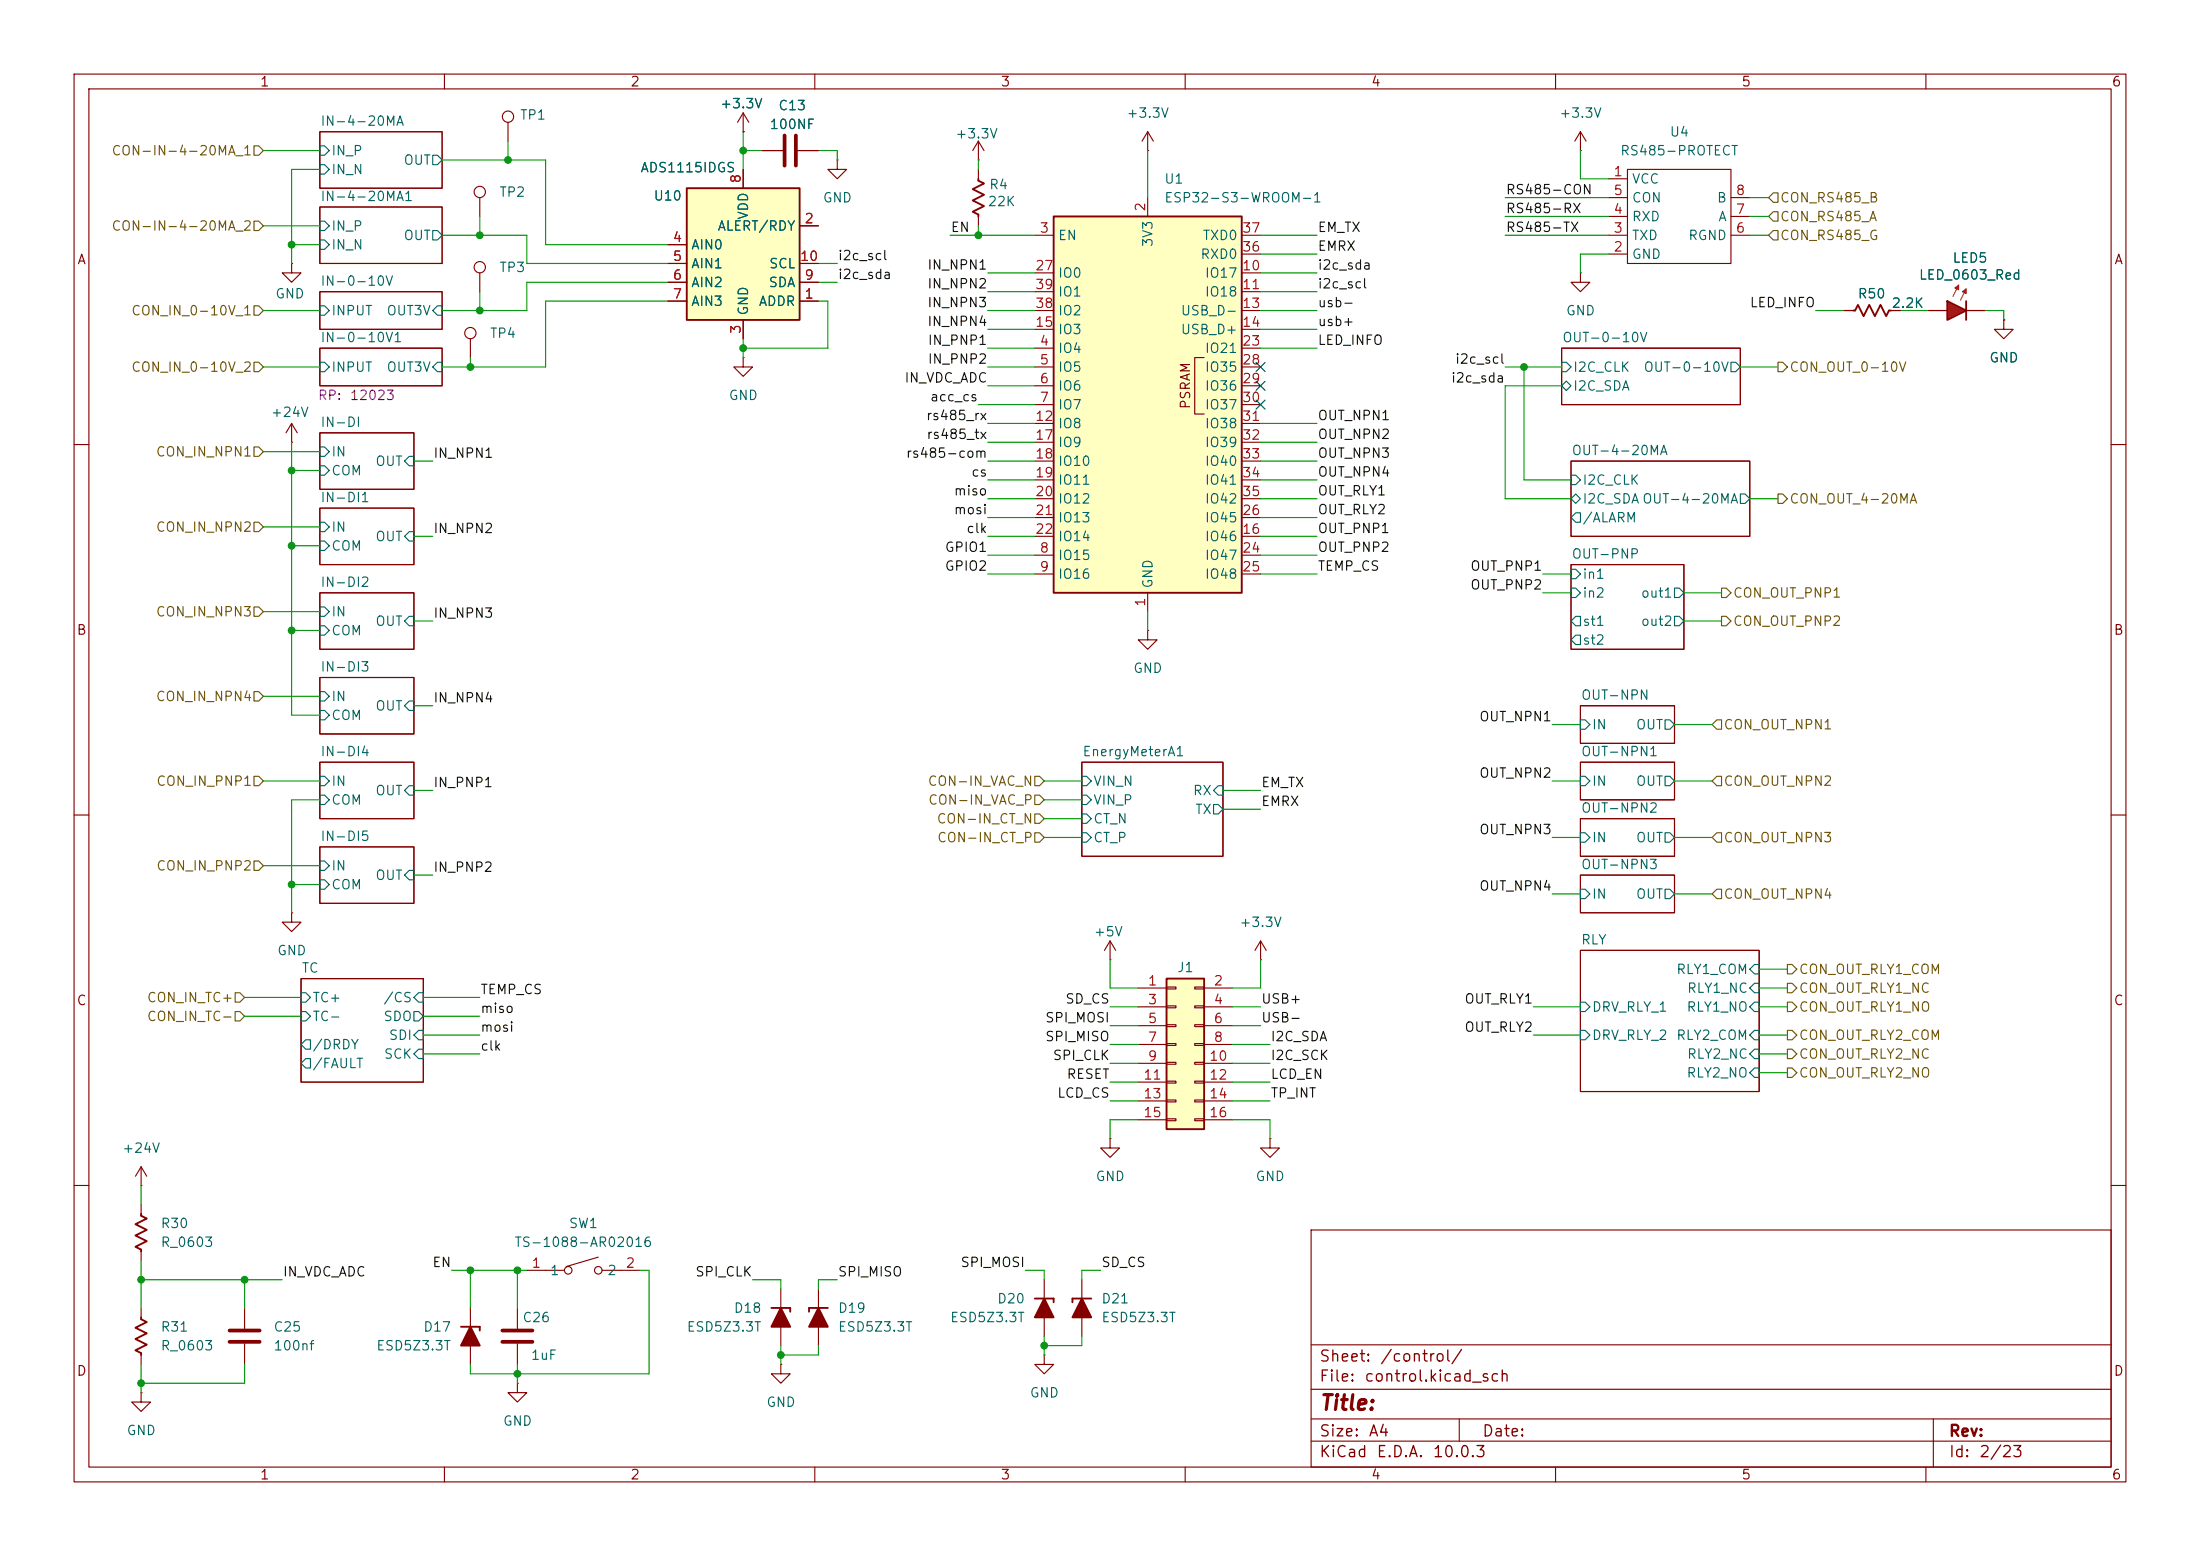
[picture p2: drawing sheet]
<svg xmlns="http://www.w3.org/2000/svg" width="297mm" height="210mm" viewBox="0 0 297 210" stroke-linecap="round" stroke-linejoin="round" font-family="sans-serif">
<g fill="none" stroke="#840000" stroke-width=".15">
<path d="M10 10h277v190h-277zM12 12h273v186h-273zM43.2 17.8h16.5v7.6h-16.5zM60 10v2M100.3 17.8h.1M100.3 15.2l-.7 1.3M100.3 15.2l.8 1.3M100.3 15.2v2.6M110 10v2M160 10v2M210 10v2M260 10v2"/>
<path d="M43.2 27.9h16.5v7.7h-16.5zM43.2 39.4h16.5v5.1h-16.5zM102.9 20.3h2.8M107.7 20.3h2.8M213.4 36.8v1.3h1.2l-1.2 1.3-1.3-1.3h1.3M213.4 36.8h.1M43.2 58.4h12.7v7.6h-12.7zM43.2 47h16.5v5.1h-16.5zM210.8 47h24.1v7.6h-24.1zM10 60h2M43.2 68.6h12.7v7.6h-12.7zM212.1 62.2h24.1v10.2h-24.1z"/>
<path d="M212.1 76.2h15.2v11.4h-15.2zM285 60h2M43.2 91.4h12.7v7.7h-12.7zM43.2 80h12.7v7.6h-12.7zM154.9 85.1v1.3h1.3l-1.3 1.2-1.2-1.2h1.2M154.9 85.1h.1M213.4 95.3h12.7v5h-12.7zM10 110h2M43.2 114.3h12.7v7.6h-12.7zM43.2 102.9h12.7v7.6h-12.7zM146 102.9h19.1v12.7h-19.1zM213.4 118.1h12.7v5.1h-12.7z"/>
<path d="M213.4 102.9h12.7v5.1h-12.7zM213.4 110.5h12.7v5.1h-12.7zM285 110h2M40.6 132.1h16.5v14h-16.5zM213.4 128.3h24.1v19h-24.1zM19 157.5l-.7 1.3M19 157.5l.8 1.3M19 157.5v2.5M171.4 153.7v1.2h1.3l-1.3 1.3-1.2-1.3h1.2M171.4 153.7h.1M10 160h2M19 160h.1"/>
<path d="M19 162.6v1.2M19 168.9v1.3M19 176.5v1.3M69.8 176.5v2.8M71.1 171.5h5.1M80.8 169.7l-4.3 1.2M81.3 171.5h5.1M110.5 174v7.6M141 172.7v7.6M177 166h108v32h-108zM285 160h2M19 188v1.2h1.3l-1.3 1.3-1.2-1.3h1.2"/>
<path d="M19 188h.1M19 182.9v1.3M60 198v2M69.8 186.7v1.3h1.3l-1.3 1.2-1.2-1.2h1.2M69.8 186.7h.1M69.8 181.4v2.8M110 198v2M141 182.9v1.3h1.2l-1.2 1.2-1.3-1.2h1.3M141 182.9h.1M160 198v2M177 194.5h108M177 191.5h108"/>
<path d="M177 187.5h108M177 181.5h108M197 191.5v3M210 198v2M260 198v2M261 191.5v6.5"/>
<circle cx="76.7" cy="171.5" r=".51"/>
<circle cx="80.8" cy="171.5" r=".51"/>
</g>
<g fill="none" stroke="#006464" stroke-width=".15">
<path d="M43.2 19.7h.6l.6 .6-.6 .7h-.6zM43.2 22.2h.6l.6 .7-.6 .6h-.6zM43.2 32.4h.6l.6 .6-.6 .7h-.6zM43.2 29.8h.6l.6 .7-.6 .6h-.6zM58.4 21h.7l.6 .6-.6 .6h-.7zM58.4 31.1h.7l.6 .7-.6 .6h-.7zM43.2 48.9h.6l.6 .6-.6 .7h-.6zM43.2 41.3h.6l.6 .6-.6 .6h-.6zM59.1 48.9h.6v1.3h-.6l-.7-.7zM59.1 41.3h.6v1.2h-.6l-.7-.6zM210.8 48.9h.7l.6 .6-.6 .7h-.7zM210.8 52.1l.7-.7 .6 .7-.6 .6z"/>
<path d="M233.7 48.9h.6l.6 .6-.6 .7h-.6zM43.2 62.9h.6l.6 .6-.6 .6h-.6zM43.2 60.3h.6l.6 .7-.6 .6h-.6zM43.2 73h.6l.6 .7-.6 .6h-.6zM43.2 70.5h.6l.6 .6-.6 .7h-.6zM55.2 61.6h.7v1.3h-.7l-.6-.7zM55.2 71.8h.7v1.2h-.7l-.6-.6zM212.1 64.1h.6l.7 .7-.7 .6h-.6zM212.1 67.3l.6-.6 .7 .6-.7 .6zM212.1 76.8h.6l.7 .7-.7 .6h-.6zM212.1 79.4h.6l.7 .6-.7 .6h-.6zM212.7 69.2h.7v1.3h-.7l-.6-.6z"/>
<path d="M226.1 79.4h.6l.6 .6-.6 .6h-.6zM234.9 66.7h.7l.6 .6-.6 .6h-.7zM43.2 95.9h.6l.6 .6-.6 .7h-.6zM43.2 93.3h.6l.6 .7-.6 .6h-.6zM43.2 84.5h.6l.6 .6-.6 .6h-.6zM43.2 81.9h.6l.6 .7-.6 .6h-.6zM54.6 95.3l.6-.7h.7v1.3h-.7zM54.6 83.8l.6-.6h.7v1.3h-.7zM212.7 83.2h.7v1.3h-.7l-.6-.7zM212.7 85.7h.7v1.3h-.7l-.6-.6zM213.4 97.2h.6l.6 .6-.6 .6h-.6zM224.8 97.2h.6l.7 .6-.7 .6h-.6z"/>
<path d="M226.1 83.2h.6l.6 .6-.6 .7h-.6zM43.2 118.7h.6l.6 .7-.6 .6h-.6zM43.2 116.2h.6l.6 .6-.6 .7h-.6zM43.2 107.3h.6l.6 .7-.6 .6h-.6zM43.2 104.8h.6l.6 .6-.6 .6h-.6zM54.6 106.7l.6-.7h.7v1.3h-.7zM55.2 117.5h.7v1.2h-.7l-.6-.6zM146 109.9h.7l.6 .6-.6 .6h-.7zM146 112.4h.7l.6 .6-.6 .7h-.7zM146 104.8h.7l.6 .6-.6 .6h-.7zM146 107.3h.7l.6 .7-.6 .6h-.7zM163.8 108.6h.7l.6 .6-.6 .7h-.7z"/>
<path d="M164.5 106h.6v1.3h-.6l-.7-.6zM213.4 104.8h.6l.6 .6-.6 .6h-.6zM213.4 112.4h.6l.6 .6-.6 .7h-.6zM224.8 104.8h.6l.7 .6-.7 .6h-.6zM224.8 112.4h.6l.7 .6-.7 .7h-.6zM40.6 134h.7l.6 .6-.6 .7h-.7zM40.6 136.5h.7l.6 .7-.6 .6h-.7zM55.9 139.7l.6-.6h.6v1.2h-.6zM55.9 136.5h.6l.6 .7-.6 .6h-.6zM55.9 134.6l.6-.6h.6v1.3h-.6zM213.4 120h.6l.6 .7-.6 .6h-.6zM213.4 135.3h.6l.6 .6-.6 .6h-.6z"/>
<path d="M213.4 139.1h.6l.6 .6-.6 .6h-.6zM224.8 120h.6l.7 .7-.7 .6h-.6zM236.2 133.4l.7-.7h.6v1.3h-.6zM236.2 135.9l.7-.6h.6v1.2h-.6zM236.9 130.2h.6v1.2h-.6l-.7-.6zM236.9 139.1h.6v1.2h-.6l-.7-.6zM41.3 140.3h.6v1.3h-.6l-.7-.6zM41.3 142.9h.6v1.2h-.6l-.7-.6zM56.5 141.6h.6v1.3h-.6l-.6-.7zM236.2 144.8l.7-.7h.6v1.3h-.6zM236.9 141.6h.6v1.3h-.6l-.7-.7z"/>
</g>
<g fill="#840000" stroke="#840000" stroke-width=".25">
<path d="M110.5 176.5l1.3 2.6h-2.6z"/>
<path d="M141 175.3l1.2 2.5h-2.5z"/>
</g>
<path d="M19 177.8v.3l.8 .3-1.5 .8 1.5 .8-1.5 .7 1.5 .8-1.5 .7 .7 .4v.3M19 163.8v.3l.8 .4-1.5 .7 1.5 .8-1.5 .8 1.5 .7-1.5 .8 .7 .4v.2M111.8 176.5h-2.6v.5M139.7 175.3h2.5v.5" fill="none" stroke="#840000" stroke-width=".25"/>
<path d="M105.9 18.3v4.1M107.4 18.3v4.1M67.8 179.6h4.1M67.8 181.1h4.1" fill="none" stroke="#840000" stroke-width=".51"/>
<path d="M142.2 29.2h25.4v50.8h-25.4z" fill="#ffffc2"/>
<path d="M142.2 29.2h25.4v50.8h-25.4z" fill="none" stroke="#840000" stroke-width=".25"/>
<g fill="none" stroke="#840000" stroke-width=".15">
<path d="M139.7 31.8h2.5M139.7 36.8h2.5M139.7 39.4h2.5M154.9 26.7v2.5M167.6 31.8h2.6M167.6 36.8h2.6M167.6 39.4h2.6M167.6 34.3h2.6M139.7 47h2.5M139.7 49.5h2.5M139.7 52.1h2.5M139.7 54.6h2.5"/>
<path d="M139.7 57.2h2.5M139.7 41.9h2.5M139.7 44.5h2.5M139.7 59.7h2.5M162.6 48.3h-1.3v7.6h1.3M167.6 47h2.6M167.6 49.5h2.6M167.6 52.1h2.6M167.6 54.6h2.6M167.6 57.2h2.6M167.6 41.9h2.6M167.6 44.5h2.6"/>
<path d="M167.6 59.7h2.6M139.7 74.9h2.5M139.7 77.5h2.5M139.7 72.4h2.5M139.7 62.2h2.5M139.7 64.8h2.5M139.7 67.3h2.5M139.7 69.9h2.5M167.6 74.9h2.6M167.6 77.5h2.6M167.6 72.4h2.6M167.6 62.2h2.6"/>
<path d="M167.6 64.8h2.6M167.6 67.3h2.6M167.6 69.9h2.6M154.9 80v2.6"/>
</g>
<path d="M92.7 25.4h15.2v17.8h-15.2z" fill="#ffffc2"/>
<path d="M92.7 25.4h15.2v17.8h-15.2zM132.1 24.1v.3l.7 .4-1.5 .7 1.5 .8-1.5 .8 1.5 .7-1.5 .8 .8 .4v.2" fill="none" stroke="#840000" stroke-width=".25"/>
<g fill="none" stroke="#840000" stroke-width=".15">
<path d="M68.6 16.5v2.6M132.1 19.1l-.8 1.2M132.1 19.1l.7 1.2M132.1 19.1v2.5M154.9 17.8l-.7 1.3M154.9 17.8l.8 1.3M154.9 17.8v2.5M90.2 33h2.5M90.2 35.6h2.5M90.2 38.1h2.5M100.3 22.9v2.5M107.9 30.5h2.6"/>
<path d="M107.9 35.6h2.6M107.9 38.1h2.6M113 21.6v1.3h1.3l-1.3 1.2-1.2-1.2h1.2M113 21.6h.1M132.1 21.6h.1M132.1 22.9v1.2M132.1 29.2v1.3M154.9 20.3h.1M90.2 40.6h2.5M100.3 48.3v1.2h1.3l-1.3 1.3-1.2-1.3h1.2M100.3 48.3h.1M100.3 43.2v2.5"/>
<path d="M107.9 40.6h2.6M39.4 123.2v1.3h1.2l-1.2 1.2-1.3-1.2h1.3M39.4 123.2h.1M149.9 129.5h.1M149.9 127l-.8 1.3M149.9 127l.7 1.3M149.9 127v2.5M170.2 129.5h.1M170.2 127l-.8 1.3M170.2 127l.7 1.3M170.2 127v2.5M149.9 153.7v1.2h1.2l-1.2 1.3-1.3-1.3h1.3"/>
<path d="M149.9 153.7h.1M105.4 184.2v1.2h1.3l-1.3 1.3-1.3-1.3h1.3M105.4 184.2h.1"/>
<circle cx="68.6" cy="15.7" r=".76"/>
</g>
<path d="M262.9 40.6l2.5 1.3-2.5 1.3z" fill="#f01e1e"/>
<path d="M250.2 41.9h.2l.4-.8 .8 1.6 .7-1.6 .8 1.6 .8-1.6 .7 1.6 .4-.8h.3M262.9 40.6l2.5 1.3-2.5 1.3zM265.4 40.6v2.6" fill="none" stroke="#840000" stroke-width=".25"/>
<path d="M264.4 38.5l-.7 1.5M265.4 39l-.7 1.5" fill="none" stroke="#f01e1e" stroke-width=".15"/>
<g fill="#f01e1e" stroke="#f01e1e" stroke-width=".15">
<path d="M263.9 38.9l.5-.4v.6z"/>
<path d="M264.9 39.4l.5-.4v.6z"/>
</g>
<path d="M248.9 41.9h1.3M255.3 41.9h1.2M260.3 41.9h2.6M265.4 41.9h2.6" fill="none" stroke="#840000" stroke-width=".15"/>
<path d="M157.5 132.1h5.1v20.3h-5.1z" fill="#ffffc2"/>
<path d="M157.5 132.1h5.1v20.3h-5.1zM62.2 179.1h2.6v.5M104.1 176.5h2.6v.5M147.3 175.3h-2.5v.5" fill="none" stroke="#840000" stroke-width=".25"/>
<g fill="none" stroke="#840000" stroke-width=".15">
<path d="M100.3 17.8h.1M213.4 17.8l-.8 1.3M213.4 17.8l.7 1.3M213.4 17.8v2.5M39.4 35.6v1.2h1.2l-1.2 1.3-1.3-1.3h1.3M39.4 35.6h.1M64.8 26.7v2.5M64.8 36.8v2.6M90.2 33h2.5M90.2 35.6h2.5M90.2 38.1h2.5M100.3 22.9v2.5"/>
<path d="M102.9 20.3h2.8M107.7 20.3h2.8M107.9 30.5h2.6M107.9 35.6h2.6M107.9 38.1h2.6M213.4 20.3h.1M217.2 24.1h2.5M217.2 34.3h2.5M217.2 31.8h2.5M217.2 29.2h2.5M217.2 26.7h2.5M219.7 22.9h14v12.7h-14z"/>
<path d="M233.7 31.8h2.5M233.7 29.2h2.5M233.7 26.7h2.5M39.4 59.7h.1M39.4 57.2l-.8 1.2M39.4 57.2l.7 1.2M39.4 57.2v2.5M63.5 45.7v2.6M90.2 40.6h2.5M100.3 43.2v2.5M107.9 40.6h2.6M248.9 41.9h1.3"/>
<path d="M255.3 41.9h1.2M260.3 41.9h2.6M265.4 41.9h2.6M270.5 43.2v1.3h1.3l-1.3 1.2-1.3-1.2h1.3M270.5 43.2h.1M153.7 133.4h3.8M153.7 135.9h3.8M153.7 138.4h3.8M157.5 133.2h1.2v.3h-1.2zM157.5 135.8h1.2v.2h-1.2zM157.5 138.3h1.2v.3h-1.2zM161.3 133.2h1.3v.3h-1.3z"/>
<path d="M161.3 135.8h1.3v.2h-1.3zM161.3 138.3h1.3v.3h-1.3zM162.6 133.4h3.8M162.6 135.9h3.8M162.6 138.4h3.8M153.7 141h3.8M153.7 143.5h3.8M153.7 146.1h3.8M153.7 148.6h3.8M153.7 151.1h3.8M157.5 140.8h1.2v.3h-1.2zM157.5 143.4h1.2v.2h-1.2z"/>
<path d="M157.5 145.9h1.2v.3h-1.2zM157.5 148.5h1.2v.2h-1.2zM157.5 151h1.2v.3h-1.2zM161.3 140.8h1.3v.3h-1.3zM161.3 143.4h1.3v.2h-1.3zM161.3 145.9h1.3v.3h-1.3zM161.3 148.5h1.3v.2h-1.3zM161.3 151h1.3v.3h-1.3zM162.6 141h3.8M162.6 143.5h3.8M162.6 146.1h3.8M162.6 148.6h3.8"/>
<path d="M162.6 151.1h3.8M33 176.5v2.8M63.5 176.5v7.7M105.4 174v7.6M146 172.7v7.6M33 181.4v2.8"/>
<circle cx="64.8" cy="36.1" r=".76"/>
<circle cx="64.8" cy="25.9" r=".76"/>
<circle cx="63.5" cy="45" r=".76"/>
</g>
<path d="M31 179.6h4.1M31 181.1h4.1" fill="none" stroke="#840000" stroke-width=".51"/>
<g fill="#840000" stroke="#840000" stroke-width=".25">
<path d="M146 175.3l1.3 2.5h-2.5z"/>
<path d="M63.5 179.1l1.3 2.5h-2.6z"/>
<path d="M105.4 176.5l1.3 2.6h-2.6z"/>
</g>
<g fill="none" stroke="#725600" stroke-width=".15">
<path d="M34.3 19.7h.6l.7 .6-.7 .7h-.6zM34.3 29.8h.6l.7 .7-.7 .6h-.6zM238.8 29.2l.6-.6h.6v1.2h-.6zM238.8 26.7l.6-.7h.6v1.3h-.6zM239.4 31.1h.6v1.3h-.6l-.6-.6zM34.3 48.9h.6l.7 .6-.7 .7h-.6zM34.3 41.3h.6l.7 .6-.7 .6h-.6zM240 48.9h.7l.6 .6-.6 .7h-.7zM34.3 60.3h.6l.7 .7-.7 .6h-.6zM34.3 70.5h.6l.7 .6-.7 .7h-.6zM232.4 79.4h.6l.7 .6-.7 .6h-.6zM240 66.7h.7l.6 .6-.6 .6h-.7z"/>
<path d="M34.3 93.3h.6l.7 .7-.7 .6h-.6zM34.3 81.9h.6l.7 .7-.7 .6h-.6zM231.8 97.2h.6v1.2h-.6l-.7-.6zM232.4 83.2h.6l.7 .6-.7 .7h-.6zM34.3 104.8h.6l.7 .6-.7 .6h-.6zM34.3 116.2h.6l.7 .6-.7 .7h-.6zM139.7 104.8h.6l.7 .6-.7 .6h-.6zM139.7 109.9h.6l.7 .6-.7 .6h-.6zM139.7 112.4h.6l.7 .6-.7 .7h-.6zM139.7 107.3h.6l.7 .7-.7 .6h-.6zM231.8 112.4h.6v1.3h-.6l-.7-.7zM231.8 104.8h.6v1.2h-.6l-.7-.6z"/>
<path d="M31.7 136.5h.7l.6 .7-.6 .6h-.7zM31.7 134h.7l.6 .6-.6 .7h-.7zM231.8 120h.6v1.3h-.6l-.7-.6zM241.3 139.1h.6l.7 .6-.7 .6h-.6zM241.3 130.2h.6l.7 .6-.7 .6h-.6zM241.3 135.3h.6l.7 .6-.7 .6h-.6zM241.3 132.7h.6l.7 .7-.7 .6h-.6zM241.3 144.1h.6l.7 .7-.7 .6h-.6zM241.3 141.6h.6l.7 .6-.7 .7h-.6z"/>
</g>
<g fill="none" stroke="#009600" stroke-width=".15">
<path d="M68.6 19.1v2.5M100.3 17.8v5.1M35.6 20.3h7.6M35.6 30.5h7.6M39.4 33h3.8M43.2 22.9h-3.8v12.7M59.7 31.8h11.4v3.8h19.1M59.7 21.6h14v11.4h16.5M64.8 29.2v2.6M64.8 39.4v2.5M90.2 38.1h-19.1v3.8h-11.4M100.3 20.3h2.6"/>
<path d="M110.5 35.6h2.5M110.5 20.3h2.5v1.3M110.5 38.1h2.5M128.3 31.8h11.4M132.1 21.6v1.3M132.1 30.5v1.3M133.3 39.4h6.4M133.3 36.8h6.4M154.9 20.3v6.4M170.2 31.8h7.6M170.2 39.4h7.6M170.2 36.8h7.6"/>
<path d="M170.2 34.3h7.6M203.2 31.8h14M203.2 26.7h14M203.2 29.2h14M213.4 20.3v3.8h3.8M217.2 34.3h-3.8v2.5M236.2 31.8h2.6M236.2 26.7h2.6M236.2 29.2h2.6M35.6 41.9h7.6M35.6 49.5h7.6M39.4 59.7v36.8h3.8"/>
<path d="M63.5 48.3v1.2M90.2 40.6h-16.5v8.9h-14M100.3 45.7v2.6M110.5 40.6h1.3v6.4h-11.5M132.1 54.6h7.6M133.3 52.1h6.4M133.3 41.9h6.4M133.3 49.5h6.4M133.3 47h6.4M133.3 57.2h6.4M133.3 59.7h6.4M133.3 44.5h6.4"/>
<path d="M170.2 41.9h7.6M170.2 47h7.6M170.2 57.2h7.6M170.2 59.7h7.6M170.2 44.5h7.6M203.2 49.5h7.6M205.7 49.5v15.3h6.4M210.8 52.1h-7.6v15.2h8.9M234.9 49.5h5.1M245.1 41.9h3.8M256.5 41.9h3.8M268 41.9h2.5v1.3"/>
<path d="M35.6 61h7.6M35.6 71.1h7.6M39.4 63.5h3.8M39.4 73.7h3.8M55.9 72.4h2.5M55.9 62.2h2.5M133.3 74.9h6.4M133.3 77.5h6.4M133.3 69.9h6.4M133.3 72.4h6.4M133.3 62.2h6.4M133.3 67.3h6.4"/>
<path d="M133.3 64.8h6.4M170.2 74.9h7.6M170.2 77.5h7.6M170.2 69.9h7.6M170.2 72.4h7.6M170.2 62.2h7.6M170.2 67.3h7.6M170.2 64.8h7.6M208.3 77.5h3.8M236.2 67.3h3.8M35.6 94h7.6M35.6 82.6h7.6"/>
<path d="M39.4 85.1h3.8M55.9 83.8h2.5M55.9 95.3h2.5M154.9 82.6v2.5M208.3 80h3.8M209.5 97.8h3.9M226.1 97.8h5M227.3 80h5.1M227.3 83.8h5.1M35.6 105.4h7.6M35.6 116.8h7.6M39.4 119.4h3.8"/>
<path d="M43.2 108h-3.8v15.2M55.9 106.7h2.5M55.9 118.1h2.5M141 108h5M141 113h5M141 105.4h5M141 110.5h5M165.1 106.7h5.1M165.1 109.2h5.1M209.5 113h3.9M209.5 105.4h3.9M226.1 113h5"/>
<path d="M226.1 105.4h5M33 137.2h7.6M33 134.6h7.6M57.1 139.7h7.7M57.1 137.2h7.7M57.1 134.6h7.7M149.9 129.5v3.9h3.8M149.9 135.9h3.8M149.9 138.4h3.8M166.4 135.9h3.8M166.4 138.4h3.8M170.2 129.5v3.9h-3.8"/>
<path d="M207 139.7h6.4M207 135.9h6.4M209.5 120.7h3.9M226.1 120.7h5M237.5 130.8h3.8M237.5 139.7h3.8M237.5 135.9h3.8M237.5 133.4h3.8M57.1 142.2h7.7M149.9 146.1h3.8M149.9 143.5h3.8M149.9 148.6h3.8"/>
<path d="M149.9 141h3.8M153.7 151.1h-3.8v2.6M166.4 146.1h5M166.4 143.5h5M166.4 151.1h5v2.6M166.4 148.6h5M166.4 141h5M237.5 142.2h3.8M237.5 144.8h3.8M19 172.7h19.1M19 160v2.6M19 170.2v6.3"/>
<path d="M33 172.7v3.8M61 171.5h10.1M63.5 171.5v5M69.8 171.5v5M86.4 171.5h1.2v13.9h-24.1v-1.2M101.6 172.7h3.8v1.3M113 172.7h-2.5v1.3M138.4 171.5h2.6v1.2M148.6 171.5h-2.6v1.2M19 184.2v3.8M33 184.2v2.5h-14M69.8 184.2v2.5"/>
<path d="M105.4 181.6v2.6M110.5 181.6v1.3h-5.1M141 180.3v2.6M146 180.3v1.3h-5"/>
</g>
<path d="M169.6 48.9l1.2 1.2M169.6 51.5l1.2 1.2M169.6 54l1.2 1.2M170.8 48.9l-1.2 1.2M170.8 51.5l-1.2 1.2M170.8 54l-1.2 1.2" fill="none" stroke="#000084" stroke-width=".15"/>
<g fill="#009600" stroke="#009600" stroke-width=".14">
<circle cx="64.8" cy="41.9" r=".46"/>
<circle cx="63.5" cy="49.5" r=".46"/>
<circle cx="68.6" cy="21.6" r=".46"/>
<circle cx="39.4" cy="33" r=".46"/>
<circle cx="64.8" cy="31.8" r=".46"/>
<circle cx="105.4" cy="182.9" r=".46"/>
<circle cx="63.5" cy="171.5" r=".46"/>
<circle cx="69.8" cy="185.4" r=".46"/>
<circle cx="33" cy="172.7" r=".46"/>
<circle cx="19" cy="172.7" r=".46"/>
<circle cx="69.8" cy="171.5" r=".46"/>
<circle cx="19" cy="186.7" r=".46"/>
<circle cx="100.3" cy="20.3" r=".46"/>
<circle cx="100.3" cy="47" r=".46"/>
<circle cx="39.4" cy="85.1" r=".46"/>
<circle cx="39.4" cy="119.4" r=".46"/>
<circle cx="39.4" cy="73.7" r=".46"/>
<circle cx="39.4" cy="63.5" r=".46"/>
<circle cx="205.7" cy="49.5" r=".46"/>
<circle cx="141" cy="181.6" r=".46"/>
<circle cx="132.1" cy="31.8" r=".46"/>
</g>
<text font-size="2" fill="#840000" x="178" y="190.8">Title:</text>
<g font-size="1.5" fill="#840000">
<text x="178" y="184.2">Sheet:</text>
<text x="186.2" y="184.2">/control/</text>
<text x="178" y="186.9">File:</text>
<text x="184.1" y="186.9">control.kicad_sch</text>
<text x="178" y="197.1">KiCad</text>
<text x="178" y="194.3">Size:</text>
<text x="184.7" y="194.3">A4</text>
<text x="185.7" y="197.1">E.D.A.</text>
<text x="193.3" y="197.1">10.0.3</text>
<text x="200" y="194.3">Date:</text>
<text x="263" y="194.3">Rev:</text>
<text x="263" y="197.1">Id:</text>
<text x="267.1" y="197.1">2/23</text>
</g>
<g font-size="1.3" fill="#840000">
<text x="35" y="12">1</text>
<text x="85" y="12">2</text>
<text x="135" y="12">3</text>
<text x="185" y="12">4</text>
<text x="235" y="12">5</text>
<text x="285" y="12">6</text>
<text x="10.3" y="36">A</text>
<text x="285.3" y="36">A</text>
<text x="161" y="55.3" transform="rotate(-90 161 55.3)">PSRAM</text>
<text x="10.3" y="86">B</text>
<text x="285.3" y="86">B</text>
<text x="10.3" y="136">C</text>
<text x="285.3" y="136">C</text>
<text x="10.3" y="186">D</text>
<text x="285.3" y="186">D</text>
<text x="35" y="200">1</text>
<text x="85" y="200">2</text>
<text x="135" y="200">3</text>
<text x="185" y="200">4</text>
<text x="235" y="200">5</text>
<text x="285" y="200">6</text>
</g>
<g font-size="1.3" fill="#006464">
<text x="43.2" y="17.3">IN-4-20MA</text>
<text x="70.1" y="16.5">TP1</text>
<text x="97.1" y="14.9">+3.3V</text>
<text x="103.8" y="17.7">100NF</text>
<text x="105" y="15.2">C13</text>
<text x="152" y="16.2">+3.3V</text>
<text x="210.4" y="16.2">+3.3V</text>
<text x="44.6" y="23.8">IN_N</text>
<text x="44.6" y="21.3">IN_P</text>
<text x="54.4" y="22.6">OUT</text>
<text x="86.4" y="23.6">ADS1115IDGS</text>
<text x="128.9" y="19">+3.3V</text>
<text x="218.6" y="21.3">RS485-PROTECT</text>
<text x="225.3" y="18.8">U4</text>
<text x="43.2" y="27.5">IN-4-20MA1</text>
<text x="67.3" y="26.9">TP2</text>
<text x="88.1" y="27.4">U10</text>
<text x="101.3" y="29.7" transform="rotate(-90 101.3 29.7)">VDD</text>
<text x="111" y="27.6">GND</text>
<text x="133.3" y="28.1">22K</text>
<text x="133.5" y="25.9">R4</text>
<text x="157.1" y="25.1">U1</text>
<text x="157.1" y="27.6">ESP32-S3-WROOM-1</text>
<text x="220.2" y="25.1">VCC</text>
<text x="220.2" y="27.6">CON</text>
<text x="231.7" y="27.6">B</text>
<text x="44.6" y="34">IN_N</text>
<text x="44.6" y="31.5">IN_P</text>
<text x="54.4" y="32.7">OUT</text>
<text x="93.2" y="34">AIN0</text>
<text x="96.8" y="31.5">ALERT/RDY</text>
<text x="142.7" y="32.7">EN</text>
<text x="155.9" y="33.4" transform="rotate(-90 155.9 33.4)">3V3</text>
<text x="162" y="35.3">RXD0</text>
<text x="162.3" y="32.7">TXD0</text>
<text x="220.2" y="35.3">GND</text>
<text x="220.2" y="32.7">TXD</text>
<text x="220.2" y="30.2">RXD</text>
<text x="227.8" y="32.7">RGND</text>
<text x="231.9" y="30.2">A</text>
<text x="263.5" y="35.8">LED5</text>
<text x="37.1" y="40.6">GND</text>
<text x="43.2" y="38.9">IN-0-10V</text>
<text x="67.3" y="37">TP3</text>
<text x="93.2" y="36.5">AIN1</text>
<text x="93.2" y="39.1">AIN2</text>
<text x="93.2" y="41.6">AIN3</text>
<text x="102.3" y="41.6">ADDR</text>
<text x="103.7" y="39.1">SDA</text>
<text x="103.7" y="36.5">SCL</text>
<text x="142.7" y="37.8">IO0</text>
<text x="142.7" y="40.3">IO1</text>
<text x="162.6" y="37.8">IO17</text>
<text x="162.6" y="40.3">IO18</text>
<text x="250.7" y="40.6">R50</text>
<text x="255.3" y="41.9">2.2K</text>
<text x="259" y="38.1">LED_0603_Red</text>
<text x="43.2" y="46.5">IN-0-10V1</text>
<text x="44.6" y="42.9">INPUT</text>
<text x="52.1" y="42.9">OUT3V</text>
<text x="66" y="45.9">TP4</text>
<text x="101.3" y="42.7" transform="rotate(-90 101.3 42.7)">GND</text>
<text x="142.7" y="48">IO4</text>
<text x="142.7" y="45.4">IO3</text>
<text x="142.7" y="42.9">IO2</text>
<text x="159.3" y="42.9">USB_D-</text>
<text x="159.3" y="45.4">USB_D+</text>
<text x="162.6" y="48">IO21</text>
<text x="210.8" y="46.5">OUT-0-10V</text>
<text x="211.3" y="42.9">GND</text>
<text x="44.6" y="50.5">INPUT</text>
<text x="52.1" y="50.5">OUT3V</text>
<text x="142.7" y="50.5">IO5</text>
<text x="142.7" y="53">IO6</text>
<text x="162.6" y="50.5">IO35</text>
<text x="162.6" y="53">IO36</text>
<text x="212.3" y="50.5">I2C_CLK</text>
<text x="212.3" y="53">I2C_SDA</text>
<text x="221.8" y="50.5">OUT-0-10V</text>
<text x="268.5" y="49.2">GND</text>
<text x="36.5" y="56.6">+24V</text>
<text x="43.2" y="57.9">IN-DI</text>
<text x="98.3" y="54.3">GND</text>
<text x="142.7" y="55.6">IO7</text>
<text x="142.7" y="58.1">IO8</text>
<text x="162.6" y="55.6">IO37</text>
<text x="162.6" y="58.1">IO38</text>
<text x="44.6" y="64.5">COM</text>
<text x="44.6" y="61.9">IN</text>
<text x="50.6" y="63.2">OUT</text>
<text x="142.7" y="60.7">IO9</text>
<text x="142.7" y="63.2">IO10</text>
<text x="142.7" y="65.7">IO11</text>
<text x="162.6" y="60.7">IO39</text>
<text x="162.6" y="63.2">IO40</text>
<text x="162.6" y="65.7">IO41</text>
<text x="212.1" y="61.7">OUT-4-20MA</text>
<text x="213.6" y="65.7">I2C_CLK</text>
<text x="43.2" y="68.1">IN-DI1</text>
<text x="142.7" y="68.3">IO12</text>
<text x="142.7" y="70.8">IO13</text>
<text x="162.6" y="70.8">IO45</text>
<text x="162.6" y="68.3">IO42</text>
<text x="213.6" y="68.3">I2C_SDA OUT-4-20MA</text>
<text x="213.6" y="70.8">/ALARM</text>
<text x="44.6" y="74.6">COM</text>
<text x="44.6" y="72.1">IN</text>
<text x="50.6" y="73.4">OUT</text>
<text x="142.7" y="75.9">IO15</text>
<text x="142.7" y="73.4">IO14</text>
<text x="162.6" y="73.4">IO46</text>
<text x="162.6" y="75.9">IO47</text>
<text x="212.1" y="75.7">OUT-PNP</text>
<text x="43.2" y="79.5">IN-DI2</text>
<text x="44.6" y="83.5">IN</text>
<text x="142.7" y="78.4">IO16</text>
<text x="155.9" y="79.5" transform="rotate(-90 155.9 79.5)">GND</text>
<text x="162.6" y="78.4">IO48</text>
<text x="213.6" y="78.4">in1</text>
<text x="213.6" y="81">in2</text>
<text x="221.4" y="81">out1</text>
<text x="44.6" y="86.1">COM</text>
<text x="50.6" y="84.8">OUT</text>
<text x="213.6" y="84.8">st1</text>
<text x="213.6" y="87.3">st2</text>
<text x="221.4" y="84.8">out2</text>
<text x="43.2" y="91">IN-DI3</text>
<text x="44.6" y="95">IN</text>
<text x="152.9" y="91.1">GND</text>
<text x="213.4" y="94.8">OUT-NPN</text>
<text x="44.6" y="97.5">COM</text>
<text x="50.6" y="96.2">OUT</text>
<text x="214.8" y="98.8">IN</text>
<text x="220.8" y="98.8">OUT</text>
<text x="43.2" y="102.4">IN-DI4</text>
<text x="44.6" y="106.4">IN</text>
<text x="50.6" y="107.7">OUT</text>
<text x="146" y="102.4">EnergyMeterA1</text>
<text x="147.5" y="106.4">VIN_N</text>
<text x="161" y="107.7">RX</text>
<text x="213.4" y="102.4">OUT-NPN1</text>
<text x="214.8" y="106.4">IN</text>
<text x="220.8" y="106.4">OUT</text>
<text x="43.2" y="113.8">IN-DI5</text>
<text x="44.6" y="108.9">COM</text>
<text x="147.5" y="111.5">CT_N</text>
<text x="147.5" y="108.9">VIN_P</text>
<text x="161.3" y="110.2">TX</text>
<text x="213.4" y="110">OUT-NPN2</text>
<text x="44.6" y="117.8">IN</text>
<text x="50.6" y="119.1">OUT</text>
<text x="147.5" y="114">CT_P</text>
<text x="213.4" y="117.6">OUT-NPN3</text>
<text x="214.8" y="114">IN</text>
<text x="220.8" y="114">OUT</text>
<text x="44.6" y="120.4">COM</text>
<text x="167.2" y="125.4">+3.3V</text>
<text x="214.8" y="121.6">IN</text>
<text x="220.8" y="121.6">OUT</text>
<text x="37.3" y="129.2">GND</text>
<text x="40.6" y="131.6">TC</text>
<text x="147.6" y="126.7">+5V</text>
<text x="158.8" y="131.5">J1</text>
<text x="213.4" y="127.8">RLY</text>
<text x="226.2" y="131.8">RLY1_COM</text>
<text x="42.1" y="135.6">TC+</text>
<text x="51.7" y="135.6">/CS</text>
<text x="214.8" y="136.9">DRV_RLY_1</text>
<text x="227.6" y="136.9">RLY1_NO</text>
<text x="227.7" y="134.3">RLY1_NC</text>
<text x="42.1" y="138.1">TC-</text>
<text x="42.1" y="141.9">/DRDY</text>
<text x="51.7" y="138.1">SDO</text>
<text x="51.7" y="143.2">SCK</text>
<text x="52.4" y="140.7">SDI</text>
<text x="214.8" y="140.7">DRV_RLY_2</text>
<text x="226.2" y="140.7">RLY2_COM</text>
<text x="227.7" y="143.2">RLY2_NC</text>
<text x="42.1" y="144.5">/FAULT</text>
<text x="227.6" y="145.8">RLY2_NO</text>
<text x="16.4" y="155.9">+24V</text>
<text x="147.8" y="159.7">GND</text>
<text x="169.4" y="159.7">GND</text>
<text x="21.6" y="166.1">R30</text>
<text x="76.7" y="166.1">SW1</text>
<text x="21.6" y="168.6">R_0603</text>
<text x="69.4" y="168.6">TS-1088-AR02016</text>
<text x="74.2" y="172.4">1</text>
<text x="81.9" y="172.4">2</text>
<text x="70.4" y="178.8">C26</text>
<text x="99" y="177.5">D18</text>
<text x="113" y="177.5">D19</text>
<text x="128.2" y="178.8">ESD5Z3.3T</text>
<text x="134.5" y="176.2">D20</text>
<text x="148.6" y="178.8">ESD5Z3.3T</text>
<text x="148.6" y="176.2">D21</text>
<text x="21.6" y="180">R31</text>
<text x="21.6" y="182.6">R_0603</text>
<text x="36.8" y="180">C25</text>
<text x="36.8" y="182.6">100nf</text>
<text x="50.7" y="182.6">ESD5Z3.3T</text>
<text x="57.1" y="180">D17</text>
<text x="71.6" y="183.9">1uF</text>
<text x="92.6" y="180">ESD5Z3.3T</text>
<text x="113" y="180">ESD5Z3.3T</text>
<text x="103.4" y="190.2">GND</text>
<text x="138.9" y="188.9">GND</text>
<text x="17" y="194">GND</text>
<text x="67.8" y="192.7">GND</text>
</g>
<g font-size="1.3" fill="#725600">
<text x="15" y="21.3">CON-IN-4-20MA_1</text>
<text x="240.2" y="27.6">CON_RS485_B</text>
<text x="15" y="31.5">CON-IN-4-20MA_2</text>
<text x="240.2" y="32.7">CON_RS485_G</text>
<text x="240.2" y="30.2">CON_RS485_A</text>
<text x="17.6" y="42.9">CON_IN_0-10V_1</text>
<text x="17.6" y="50.5">CON_IN_0-10V_2</text>
<text x="241.5" y="50.5">CON_OUT_0-10V</text>
<text x="21" y="61.9">CON_IN_NPN1</text>
<text x="241.5" y="68.3">CON_OUT_4-20MA</text>
<text x="21" y="72.1">CON_IN_NPN2</text>
<text x="21" y="83.5">CON_IN_NPN3</text>
<text x="233.9" y="81">CON_OUT_PNP1</text>
<text x="233.9" y="84.8">CON_OUT_PNP2</text>
<text x="21" y="95">CON_IN_NPN4</text>
<text x="232.6" y="98.8">CON_OUT_NPN1</text>
<text x="21" y="106.4">CON_IN_PNP1</text>
<text x="125.2" y="106.4">CON-IN_VAC_N</text>
<text x="232.6" y="106.4">CON_OUT_NPN2</text>
<text x="125.2" y="108.9">CON-IN_VAC_P</text>
<text x="126.4" y="111.5">CON-IN_CT_N</text>
<text x="21" y="117.8">CON_IN_PNP2</text>
<text x="126.4" y="114">CON-IN_CT_P</text>
<text x="232.6" y="114">CON_OUT_NPN3</text>
<text x="232.6" y="121.6">CON_OUT_NPN4</text>
<text x="242.8" y="131.8">CON_OUT_RLY1_COM</text>
<text x="19.7" y="135.6">CON_IN_TC+</text>
<text x="242.8" y="136.9">CON_OUT_RLY1_NO</text>
<text x="242.8" y="134.3">CON_OUT_RLY1_NC</text>
<text x="19.7" y="138.1">CON_IN_TC-</text>
<text x="242.8" y="140.7">CON_OUT_RLY2_COM</text>
<text x="242.8" y="143.2">CON_OUT_RLY2_NC</text>
<text x="242.8" y="145.8">CON_OUT_RLY2_NO</text>
</g>
<g font-size="1.3" fill="#a90000">
<text x="100.3" y="24.8" transform="rotate(-90 100.3 24.8)">8</text>
<text x="154.9" y="28.6" transform="rotate(-90 154.9 28.6)">2</text>
<text x="217.7" y="24.1">1</text>
<text x="217.7" y="29.2">4</text>
<text x="217.7" y="26.6">5</text>
<text x="234.2" y="29.2">7</text>
<text x="234.2" y="26.6">8</text>
<text x="90.7" y="33">4</text>
<text x="90.7" y="35.5">5</text>
<text x="107.9" y="35.5">10</text>
<text x="108.5" y="30.5">2</text>
<text x="140.3" y="31.7">3</text>
<text x="167.6" y="34.3">36</text>
<text x="167.6" y="31.7">37</text>
<text x="217.7" y="34.3">2</text>
<text x="217.7" y="31.7">3</text>
<text x="234.2" y="31.7">6</text>
<text x="90.7" y="38.1">6</text>
<text x="90.7" y="40.6">7</text>
<text x="108.5" y="40.6">1</text>
<text x="108.5" y="38.1">9</text>
<text x="139.7" y="36.8">27</text>
<text x="139.7" y="41.9">38</text>
<text x="139.7" y="39.3">39</text>
<text x="167.6" y="36.8">10</text>
<text x="167.6" y="39.3">11</text>
<text x="167.6" y="41.9">13</text>
<text x="100.3" y="45.2" transform="rotate(-90 100.3 45.2)">3</text>
<text x="139.7" y="44.4">15</text>
<text x="140.3" y="47">4</text>
<text x="167.6" y="44.4">14</text>
<text x="167.6" y="47">23</text>
<text x="140.3" y="49.5">5</text>
<text x="140.3" y="52">6</text>
<text x="167.6" y="49.5">28</text>
<text x="167.6" y="52">29</text>
<text x="139.7" y="57.1">12</text>
<text x="139.7" y="59.7">17</text>
<text x="140.3" y="54.6">7</text>
<text x="167.6" y="54.6">30</text>
<text x="167.6" y="57.1">31</text>
<text x="167.6" y="59.7">32</text>
<text x="139.7" y="62.2">18</text>
<text x="139.7" y="64.7">19</text>
<text x="167.6" y="62.2">33</text>
<text x="167.6" y="64.7">34</text>
<text x="139.7" y="67.3">20</text>
<text x="139.7" y="69.8">21</text>
<text x="167.6" y="69.8">26</text>
<text x="167.6" y="67.3">35</text>
<text x="139.7" y="72.4">22</text>
<text x="140.3" y="74.9">8</text>
<text x="140.3" y="77.4">9</text>
<text x="167.6" y="72.4">16</text>
<text x="167.6" y="74.9">24</text>
<text x="167.6" y="77.4">25</text>
<text x="154.9" y="82" transform="rotate(-90 154.9 82)">1</text>
<text x="154.9" y="133.3">1</text>
<text x="154.9" y="135.9">3</text>
<text x="163.8" y="133.3">2</text>
<text x="163.8" y="135.9">4</text>
<text x="154.9" y="138.4">5</text>
<text x="154.9" y="140.9">7</text>
<text x="154.9" y="143.5">9</text>
<text x="163.2" y="143.5">10</text>
<text x="163.8" y="138.4">6</text>
<text x="163.8" y="140.9">8</text>
<text x="154.3" y="146">11</text>
<text x="154.3" y="148.6">13</text>
<text x="163.2" y="146">12</text>
<text x="163.2" y="148.6">14</text>
<text x="154.3" y="151.1">15</text>
<text x="163.2" y="151.1">16</text>
<text x="71.7" y="171.4">1</text>
<text x="84.4" y="171.4">2</text>
</g>
<g font-size="1.3" fill="#0f0f0f">
<text x="203.2" y="26.5">RS485-CON</text>
<text x="203.2" y="29.1">RS485-RX</text>
<text x="113" y="35.4">i2c_scl</text>
<text x="128.3" y="31.6">EN</text>
<text x="177.8" y="34.2">EMRX</text>
<text x="177.8" y="31.6">EM_TX</text>
<text x="203.2" y="31.6">RS485-TX</text>
<text x="113" y="38">i2c_sda</text>
<text x="125.1" y="39.2">IN_NPN2</text>
<text x="125.1" y="36.7">IN_NPN1</text>
<text x="125.1" y="41.8">IN_NPN3</text>
<text x="177.8" y="39.2">i2c_scl</text>
<text x="177.8" y="41.8">usb-</text>
<text x="177.8" y="36.7">i2c_sda</text>
<text x="236.1" y="41.8">LED_INFO</text>
<text x="125.1" y="44.3">IN_NPN4</text>
<text x="125.2" y="46.9">IN_PNP1</text>
<text x="177.8" y="46.9">LED_INFO</text>
<text x="177.8" y="44.3">usb+</text>
<text x="122" y="51.9">IN_VDC_ADC</text>
<text x="125.2" y="49.4">IN_PNP2</text>
<text x="195.8" y="51.9">i2c_sda</text>
<text x="196.3" y="49.4">i2c_scl</text>
<text x="124.9" y="57">rs485_rx</text>
<text x="125" y="59.6">rs485_tx</text>
<text x="125.5" y="54.5">acc_cs</text>
<text x="177.8" y="59.6">OUT_NPN2</text>
<text x="177.8" y="57">OUT_NPN1</text>
<text x="58.4" y="62.1">IN_NPN1</text>
<text x="122.2" y="62.1">rs485-com</text>
<text x="131" y="64.6">cs</text>
<text x="177.8" y="64.6">OUT_NPN4</text>
<text x="177.8" y="62.1">OUT_NPN3</text>
<text x="128.7" y="67.2">miso</text>
<text x="128.7" y="69.7">mosi</text>
<text x="177.8" y="67.2">OUT_RLY1</text>
<text x="177.8" y="69.7">OUT_RLY2</text>
<text x="58.4" y="72.3">IN_NPN2</text>
<text x="127.5" y="77.3">GPIO2</text>
<text x="127.5" y="74.8">GPIO1</text>
<text x="130.4" y="72.3">clk</text>
<text x="177.8" y="77.3">TEMP_CS</text>
<text x="177.8" y="72.3">OUT_PNP1</text>
<text x="177.8" y="74.8">OUT_PNP2</text>
<text x="198.4" y="77.3">OUT_PNP1</text>
<text x="58.4" y="83.7">IN_NPN3</text>
<text x="198.4" y="79.9">OUT_PNP2</text>
<text x="58.4" y="95.1">IN_NPN4</text>
<text x="199.6" y="97.7">OUT_NPN1</text>
<text x="58.4" y="106.6">IN_PNP1</text>
<text x="170.2" y="106.6">EM_TX</text>
<text x="199.6" y="105.3">OUT_NPN2</text>
<text x="170.2" y="109.1">EMRX</text>
<text x="199.6" y="112.9">OUT_NPN3</text>
<text x="58.4" y="118">IN_PNP2</text>
<text x="199.6" y="120.5">OUT_NPN4</text>
<text x="64.8" y="134.5">TEMP_CS</text>
<text x="64.8" y="137">miso</text>
<text x="143.7" y="135.8">SD_CS</text>
<text x="170.2" y="135.8">USB+</text>
<text x="197.6" y="135.8">OUT_RLY1</text>
<text x="64.8" y="142.1">clk</text>
<text x="64.8" y="139.6">mosi</text>
<text x="141" y="140.8">SPI_MISO</text>
<text x="141" y="138.3">SPI_MOSI</text>
<text x="142" y="143.4">SPI_CLK</text>
<text x="170.2" y="138.3">USB-</text>
<text x="171.4" y="140.8">I2C_SDA</text>
<text x="171.4" y="143.4">I2C_SCK</text>
<text x="197.6" y="139.6">OUT_RLY2</text>
<text x="142.6" y="148.5">LCD_CS</text>
<text x="143.9" y="145.9">RESET</text>
<text x="171.4" y="145.9">LCD_EN</text>
<text x="171.4" y="148.5">TP_INT</text>
<text x="38.1" y="172.6">IN_VDC_ADC</text>
<text x="58.3" y="171.3">EN</text>
<text x="93.8" y="172.6">SPI_CLK</text>
<text x="113" y="172.6">SPI_MISO</text>
<text x="129.6" y="171.3">SPI_MOSI</text>
<text x="148.6" y="171.3">SD_CS</text>
</g>
<g font-size="1.3" fill="#840084">
<text x="42.8" y="54.3">RP:</text>
<text x="47.1" y="54.3">12023</text>
</g>
</svg>
